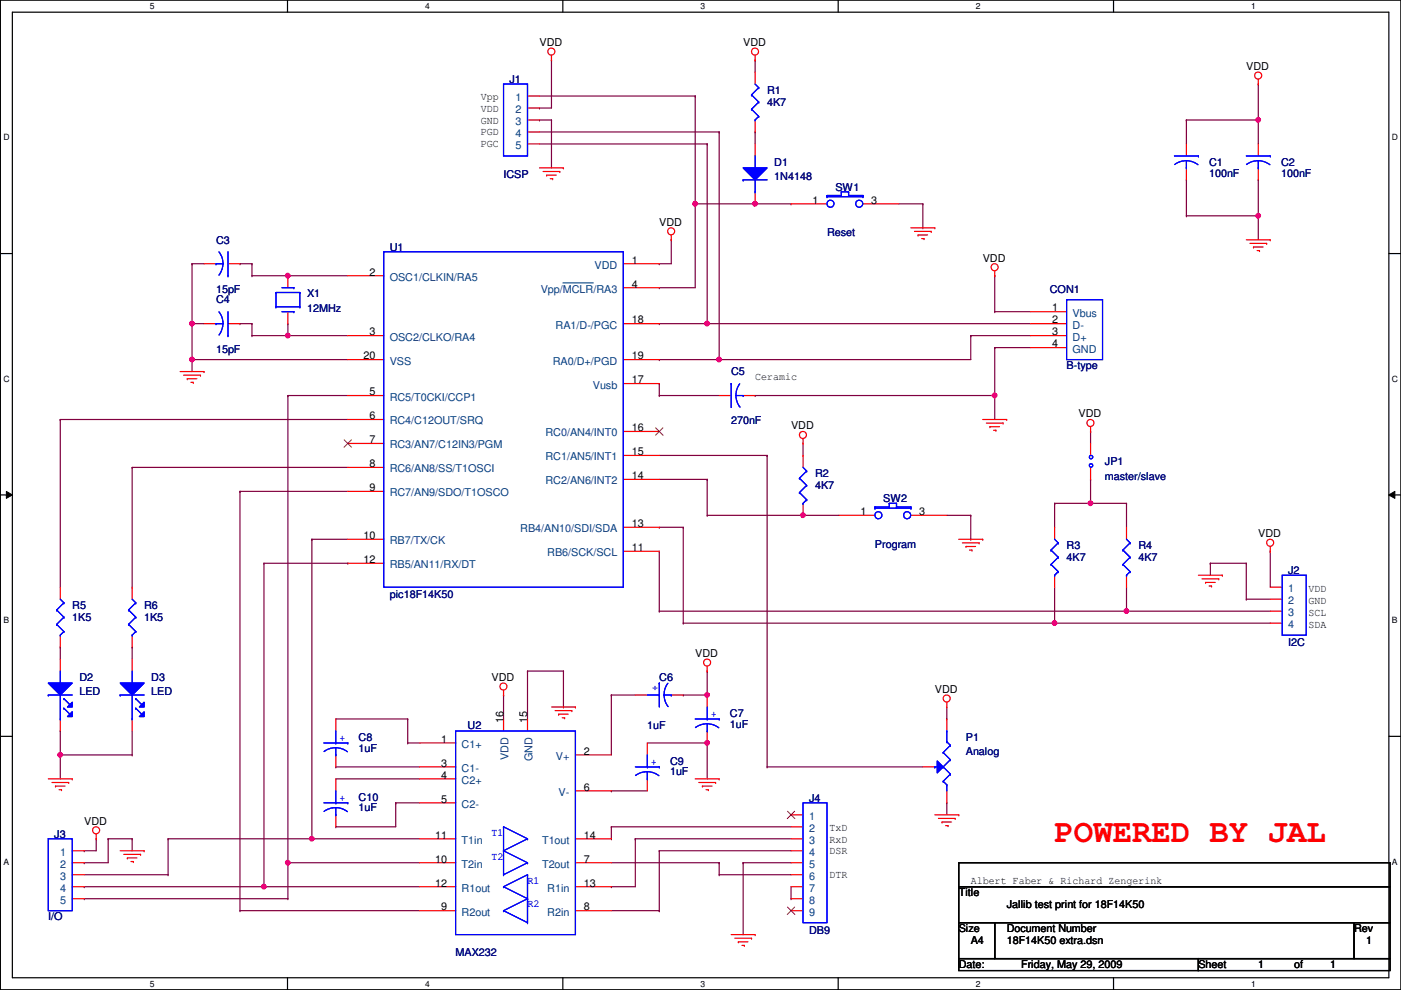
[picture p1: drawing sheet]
<svg xmlns="http://www.w3.org/2000/svg" width="297mm" height="210mm" viewBox="0 0 297 210" stroke-linecap="round" stroke-linejoin="round" font-family="sans-serif">
<path d="M.1 0h296.9v209.8h-296.9zM2.6 2.6h291.9v204.7h-291.9z" fill="none" stroke="#000" stroke-width=".25"/>
<g fill="#fff">
<path d="M31.8 .3h1v2h-1z"/>
<path d="M31.8 207.6h1v1.9h-1z"/>
</g>
<path d="M61 0v2.6M61 207.3v2.5" fill="none" stroke="#000" stroke-width=".25"/>
<g fill="#fff">
<path d="M90.1 .3h1v2h-1z"/>
<path d="M90.1 207.6h1v1.9h-1z"/>
</g>
<path d="M119.3 0v2.6M119.3 207.3v2.5" fill="none" stroke="#000" stroke-width=".25"/>
<g fill="#fff">
<path d="M148.5 .3h1v2h-1z"/>
<path d="M148.5 207.6h1v1.9h-1z"/>
</g>
<path d="M177.7 0v2.6M177.7 207.3v2.5" fill="none" stroke="#000" stroke-width=".25"/>
<g fill="#fff">
<path d="M206.9 .3h1v2h-1z"/>
<path d="M206.9 207.6h1v1.9h-1z"/>
</g>
<path d="M236.1 0v2.6M236.1 207.3v2.5" fill="none" stroke="#000" stroke-width=".25"/>
<g fill="#fff">
<path d="M265.3 .3h.9v2h-.9z"/>
<path d="M265.3 207.6h.9v1.9h-.9z"/>
<path d="M.7 28.2h1.3v1.9h-1.3z"/>
<path d="M295.1 28.2h1.3v1.9h-1.3z"/>
<path d="M.7 79.3h1.3v2h-1.3z"/>
<path d="M295.1 79.3h1.3v2h-1.3z"/>
</g>
<path d="M.1 53.8h2.5M294.5 53.8h2.5" fill="none" stroke="#000" stroke-width=".25"/>
<g fill="#fff">
<path d="M.7 130.5h1.2v2h-1.2z"/>
<path d="M295.1 130.5h1.2v2h-1.2z"/>
</g>
<path d="M.1 104.9h2.5M294.5 104.9h2.5" fill="none" stroke="#000" stroke-width=".25"/>
<path d="M1.4 104.2l1.2 .7-1.2 .8zM294.5 104.9l1.2-.7v1.5z" fill="#000"/>
<path d="M1.4 104.2l1.2 .7-1.2 .8zM294.5 104.9l1.2-.7v1.5z" fill="none" stroke="#000" stroke-width=".21"/>
<g fill="#fff">
<path d="M.7 181.7h1.2v2h-1.2z"/>
<path d="M295.1 181.7h1.2v2h-1.2z"/>
</g>
<path d="M.1 156.1h2.5M294.5 156.1h2.5" fill="none" stroke="#000" stroke-width=".25"/>
<path d="M40.7 55.9h.1M40.7 55.9v22.9M40.7 55.9h2.6M40.7 76.2h.1M40.7 68.6h.1M40.7 76.2h33M40.7 68.6h2.6" fill="none" stroke="#800040" stroke-width=".25"/>
<circle cx="40.7" cy="76.2" r=".49" fill="#f0f"/>
<circle cx="40.7" cy="76.2" r=".49" fill="none" stroke="#f0f" stroke-width=".25"/>
<circle cx="40.7" cy="68.6" r=".49" fill="#f0f"/>
<circle cx="40.7" cy="68.6" r=".49" fill="none" stroke="#f0f" stroke-width=".25"/>
<path d="M53.4 71.2h.1M53.4 71.2h20.3M61 71.2h.1" fill="none" stroke="#800040" stroke-width=".25"/>
<circle cx="61" cy="71.1" r=".49" fill="#f0f"/>
<circle cx="61" cy="71.1" r=".49" fill="none" stroke="#f0f" stroke-width=".25"/>
<path d="M61 58.5h.1M61 58.5h12.7" fill="none" stroke="#800040" stroke-width=".25"/>
<circle cx="61" cy="58.4" r=".49" fill="#f0f"/>
<circle cx="61" cy="58.4" r=".49" fill="none" stroke="#f0f" stroke-width=".25"/>
<g fill="none" stroke="#800040" stroke-width=".25">
<path d="M116.9 12.7h.1M116.9 12.7v10.2h-2.5M114.4 22.9h.1M114.4 25.4h.1M114.4 25.4h2.5M116.9 25.4h.1M116.9 25.4v10.2M266.8 25.4h.1M266.8 38.1h.1M266.8 25.4v5.1M266.8 38.1v7.7M50.9 55.9h.1"/>
<path d="M50.9 55.9h2.5M53.4 58.5h.1M53.4 55.9h.1M53.4 58.5h7.6M53.4 55.9v2.6M139.8 55.9h.1M142.3 50.8h.1M142.3 50.8v5.1h-2.5M210.9 58.5h.1M210.9 58.5v7.6M50.9 68.6h.1M50.9 68.6h2.5"/>
<path d="M53.4 68.6h.1M53.4 68.6v2.6M61 68.6h.1M61 68.6v2.6M152.5 76.2h.1M152.5 76.2h53.3M210.9 73.7h.1M210.9 66.1h.1M210.9 73.7h7.6M210.9 66.1h7.6M210.9 83.9h.1M210.9 83.9v5"/>
<path d="M12.8 137.2h.1M12.8 137.2v2.5"/>
</g>
<circle cx="152.5" cy="76.2" r=".49" fill="#f0f"/>
<circle cx="152.5" cy="76.2" r=".49" fill="none" stroke="#f0f" stroke-width=".25"/>
<path d="M266.8 45.8h.1M266.8 45.8v5M139.8 68.6h.1M139.8 68.6h10.1M205.8 71.2h.1M205.8 71.2h12.7M205.8 71.2v5" fill="none" stroke="#800040" stroke-width=".25"/>
<circle cx="266.8" cy="45.7" r=".49" fill="#f0f"/>
<circle cx="266.8" cy="45.7" r=".49" fill="none" stroke="#f0f" stroke-width=".25"/>
<path d="M251.5 25.4h.1M251.5 25.4h15.3" fill="none" stroke="#800040" stroke-width=".25"/>
<circle cx="266.8" cy="25.4" r=".49" fill="#f0f"/>
<circle cx="266.8" cy="25.4" r=".49" fill="none" stroke="#f0f" stroke-width=".25"/>
<path d="M149.9 30.5h.1M149.9 30.5v38.1M152.5 28h.1M152.5 28v48.2M251.5 25.4h.1M251.5 38.1h.1M251.5 25.4v5.1M251.5 38.1v7.7M251.5 45.8h.1M251.5 45.8h15.3" fill="none" stroke="#800040" stroke-width=".25"/>
<circle cx="149.9" cy="68.6" r=".49" fill="#f0f"/>
<circle cx="149.9" cy="68.6" r=".49" fill="none" stroke="#f0f" stroke-width=".25"/>
<path d="M147.4 43.2h.1M147.4 43.2v17.8h-7.6M139.8 61h.1M149.9 68.6h.1M149.9 68.6h68.6M160.1 83.9h.1M160.1 83.9h50.8" fill="none" stroke="#800040" stroke-width=".25"/>
<circle cx="210.9" cy="83.8" r=".49" fill="#f0f"/>
<circle cx="210.9" cy="83.8" r=".49" fill="none" stroke="#f0f" stroke-width=".25"/>
<path d="M139.8 76.2h.1M139.8 76.2h12.7M210.9 73.7h.1M210.9 73.7v10.2M139.8 83.9h.1M139.8 81.3h.1M139.8 83.9h12.7M139.8 81.3v2.6M12.8 160.1h.1M12.8 160.1v5" fill="none" stroke="#800040" stroke-width=".25"/>
<circle cx="12.8" cy="160" r=".49" fill="#f0f"/>
<circle cx="12.8" cy="160" r=".49" fill="none" stroke="#f0f" stroke-width=".25"/>
<path d="M114.4 30.5h35.5M114.4 28h38.1M149.9 30.5h.1M152.5 28h.1M12.8 88.9h.1M12.8 88.9v35.6M12.8 88.9h60.9M231.2 91.5h.1M231.2 91.5v2.5M231.2 101.6h.1M231.2 101.6v5.1" fill="none" stroke="#800040" stroke-width=".25"/>
<circle cx="231.2" cy="106.7" r=".49" fill="#f0f"/>
<circle cx="231.2" cy="106.7" r=".49" fill="none" stroke="#f0f" stroke-width=".25"/>
<g fill="none" stroke="#800040" stroke-width=".25">
<path d="M266.8 17.8h.1M266.8 17.8v7.6M139.8 116.9h.1M139.8 111.8h.1M139.8 116.9v12.7M139.8 111.8h5.1M144.9 111.8h.1M144.9 111.8v20.3M223.6 106.7h.1M223.6 106.7v5.1M223.6 106.7h7.6M238.8 106.7h.1"/>
<path d="M238.8 106.7v5.1M256.6 119.4h.1M256.6 119.4h7.6M256.6 119.4v2.6M269.3 116.9h.1M269.3 116.9v7.6M71.2 152.4h.1M71.2 152.4h15.2M86.4 157.5h.1M86.4 152.4h.1M86.4 157.5h2.6M86.4 152.4v5.1"/>
<path d="M149.9 157.5h.1M149.9 157.5v7.6M71.2 162.6h.1M71.2 165.1h.1M71.2 175.3h.1M71.2 162.6h17.8M71.2 165.1h17.8M83.9 170.2h.1M83.9 170.2h5.1M83.9 170.2v5.1h-12.7M129.6 167.7h.1M129.6 167.7h7.6"/>
</g>
<circle cx="149.9" cy="157.5" r=".49" fill="#f0f"/>
<circle cx="149.9" cy="157.5" r=".49" fill="none" stroke="#f0f" stroke-width=".25"/>
<path d="M149.9 142.3h.1M149.9 142.3v5.1" fill="none" stroke="#800040" stroke-width=".25"/>
<circle cx="149.9" cy="147.3" r=".49" fill="#f0f"/>
<circle cx="149.9" cy="147.3" r=".49" fill="none" stroke="#f0f" stroke-width=".25"/>
<path d="M66.1 114.3h.1M66.1 114.3h7.6M66.1 114.3v63.5M129.6 147.4h.1M129.6 147.4h5.1M129.6 147.4v12.7M144.9 147.4h.1M144.9 147.4h5" fill="none" stroke="#800040" stroke-width=".25"/>
<circle cx="66.1" cy="177.8" r=".49" fill="#f0f"/>
<circle cx="66.1" cy="177.8" r=".49" fill="none" stroke="#f0f" stroke-width=".25"/>
<path d="M66.1 177.8h.1M66.1 177.8h22.9M56 188h.1M56 188h33" fill="none" stroke="#800040" stroke-width=".25"/>
<circle cx="55.9" cy="188" r=".49" fill="#f0f"/>
<circle cx="55.9" cy="188" r=".49" fill="none" stroke="#f0f" stroke-width=".25"/>
<g fill="none" stroke="#800040" stroke-width=".25">
<path d="M114.4 20.4h33M147.4 20.4h.1M61 83.9h.1M61 83.9v99M56 119.4h.1M56 119.4v68.6M56 119.4h17.7M73.7 119.4h.1M231.2 106.7h.1M231.2 106.7h7.6M106.8 147.4h.1M106.8 147.4v5"/>
<path d="M111.8 142.3h.1M111.8 142.3v10.1M111.8 142.3h7.7M119.5 142.3h.1M119.5 149.9h.1M119.5 142.3v7.6M61 182.9h.1M61 182.9h28M129.6 193.1h10.2M139.8 193.1h.1"/>
</g>
<circle cx="61" cy="182.9" r=".49" fill="#f0f"/>
<circle cx="61" cy="182.9" r=".49" fill="none" stroke="#f0f" stroke-width=".25"/>
<path d="M238.8 129.6h.1M238.8 129.6h30.5M137.2 157.5h12.7M149.9 157.5h.1M50.9 193.1h.1M50.9 193.1h38.1" fill="none" stroke="#800040" stroke-width=".25"/>
<circle cx="238.8" cy="129.6" r=".49" fill="#f0f"/>
<circle cx="238.8" cy="129.6" r=".49" fill="none" stroke="#f0f" stroke-width=".25"/>
<path d="M223.6 132.1h.1M223.6 132.1h45.7" fill="none" stroke="#800040" stroke-width=".25"/>
<circle cx="223.6" cy="132.1" r=".49" fill="#f0f"/>
<circle cx="223.6" cy="132.1" r=".49" fill="none" stroke="#f0f" stroke-width=".25"/>
<g fill="none" stroke="#800040" stroke-width=".25">
<path d="M147.4 20.4h.1M147.4 20.4v22.8M147.4 43.2h.1M147.4 43.2h12.7M190.6 43.2h5.1M195.7 43.2h.1M195.7 48.3h.1M195.7 43.2v5.1M264.2 119.4h.1M264.2 119.4v7.6M139.8 129.6h.1M139.8 129.6h99"/>
<path d="M144.9 132.1h.1M144.9 132.1h78.7M223.6 132.1h.1M223.6 124.5v7.6M238.8 129.6h.1M238.8 124.5v5.1M264.2 127h.1M264.2 127h5.1"/>
</g>
<circle cx="147.4" cy="43.2" r=".49" fill="#f0f"/>
<circle cx="147.4" cy="43.2" r=".49" fill="none" stroke="#f0f" stroke-width=".25"/>
<path d="M160.1 12.7h.1M160.1 12.7v2.6M170.3 109.3h.1M170.3 109.3h7.6M200.7 109.3h5.1M205.8 109.3h.1M205.8 114.3h.1M205.8 109.3v5" fill="none" stroke="#800040" stroke-width=".25"/>
<circle cx="170.2" cy="109.2" r=".49" fill="#f0f"/>
<circle cx="170.2" cy="109.2" r=".49" fill="none" stroke="#f0f" stroke-width=".25"/>
<path d="M160.1 43.2h7.6M167.7 43.2h.1M170.3 96.6h.1M170.3 94v2.6M139.8 101.6h10.1M149.9 109.3h.1M149.9 101.6h.1M149.9 109.3h20.4M149.9 101.6v7.7" fill="none" stroke="#800040" stroke-width=".25"/>
<circle cx="160.1" cy="43.2" r=".49" fill="#f0f"/>
<circle cx="160.1" cy="43.2" r=".49" fill="none" stroke="#f0f" stroke-width=".25"/>
<g fill="none" stroke="#800040" stroke-width=".25">
<path d="M160.1 28h.1M160.1 28v2.5M28 99.1h.1M28 99.1v25.4M28 99.1h45.7M61 83.9h.1M61 83.9h12.7M139.8 96.6h22.8M162.6 96.6h.1M162.6 96.6v66M50.9 104.2h.1M50.9 104.2v88.9"/>
<path d="M50.9 104.2h22.8M28 137.2h.1M28 124.5h.1M28 137.2v2.5M12.8 155h.1M12.8 155v5.1M28 155v5.1M200.7 152.4h.1M200.7 149.9v2.5M12.8 160.1h.1M12.8 160.1h15.2M20.4 177.8h.1"/>
<path d="M20.4 177.8v2.6h-2.5M22.9 177.8h.1M22.9 177.8v5.1h-5M22.9 177.8h5.1M28 177.8h.1M28 160.1h.1M28 177.8v2.6M35.6 177.8h.1M35.6 177.8h30.5M35.6 177.8v7.7M66.1 177.8h.1M129.6 175.3h.1"/>
<path d="M129.6 177.8h.1M129.6 175.3h38.1M129.6 175.3v2.5M134.7 177.8h.1M134.7 177.8h33M134.7 177.8v10.2h-5.1M162.6 162.6h.1M162.6 162.6h33.1M200.7 170.2h.1M200.7 170.2v2.6M17.9 180.4h.1M17.9 182.9h.1"/>
<path d="M17.9 188h.1M17.9 190.5h.1M17.9 188h38.1M17.9 185.5h17.7M17.9 190.5h43.1M35.6 185.5h.1M61 190.5h.1M61 182.9v7.6M129.6 188h.1M129.6 182.9h22.9M139.8 193.1h.1M139.8 180.4h.1"/>
<path d="M139.8 180.4v12.7M139.8 180.4h27.9M152.5 182.9h.1M152.5 185.5h.1M152.5 185.5h15.2M152.5 182.9v2.6M157.6 182.9h.1M157.6 182.9h10.1M157.6 182.9v15.3M167.7 190.5h.1M167.7 188v2.5"/>
</g>
<g fill="none" stroke="#f00" stroke-width=".25">
<path d="M116.9 12.7h.1M116.9 11.7v1M160.1 12.7h.1M160.1 11.7v1M266.8 17.8h.1M266.8 16.8v1M114.4 35.6h5.1M115.1 36.4h3.6M115.9 37.1h.1M115.9 37.1h2M116.7 37.9h.5M117.2 37.9h.1"/>
<path d="M118.7 36.4h.1M119.5 35.6h.1M142.3 50.8h.1M142.3 49.8v1M193.1 48.3h5.1M193.9 49.1h3.5M194.6 49.8h.1M194.6 49.8h2.1M195.4 50.6h.5M195.9 50.6h.1M197.4 49.1h.1M198.2 48.3h.1"/>
<path d="M210.9 58.5h.1M210.9 57.4v1.1M264.2 50.8h5.1M265 51.6h3.6M265.8 52.4h.1M265.8 52.4h2M266.5 53.1h.5M267 53.1h.1M268.6 51.6h.1M269.3 50.8h.1M38.2 78.8h5.1M38.9 79.5h3.6"/>
<path d="M42.5 79.5h.1M43.3 78.8h.1M39.7 80.3h.1M39.7 80.3h2M40.5 81.1h.5M41 81.1h.1M170.3 94h.1M170.3 93v1M208.4 88.9h5M209.1 89.7h3.6M209.9 90.5h.1M209.9 90.5h2"/>
<path d="M210.6 91.2h.6M211.2 91.2h.1M212.7 89.7h.1M213.4 88.9h.1M231.2 91.5h.1M231.2 90.5v1M203.3 114.3h5.1M204 115.1h3.6M204.8 115.9h.1M204.8 115.9h2M205.6 116.6h.5M206.1 116.6h.1"/>
<path d="M207.6 115.1h.1M208.4 114.3h.1M223.6 111.8v2.5M269.3 116.9h.1M269.3 115.9v1M28 139.7v2.6M223.6 122v2.5M254.1 122h5.1M254.8 122.7h3.6M255.6 123.5h.1M255.6 123.5h2M256.4 124.2h.5"/>
<path d="M256.9 124.2h.1M258.4 122.7h.1M259.2 122h.1M28 152.4v2.6M106.8 147.4h.1M106.8 146.3v1.1M116.9 149.9h5.1M117.7 150.7h3.5M118.4 151.4h.1M118.4 151.4h2.1M119.2 152.2h.5M119.7 152.2h.1"/>
<path d="M121.2 150.7h.1M122 149.9h.1M134.7 147.4h2.5M142.3 147.4h2.6M149.9 142.3h.1M149.9 141.3v1M200.7 149.9h.1M200.7 148.9v1M10.2 165.1h5.1M11 165.9h3.6M11.8 166.7h.1M11.8 166.7h2"/>
<path d="M12.5 167.4h.5M13 167.4h.1M14.6 165.9h.1M15.3 165.1h.1M20.4 177.8h.1M20.4 176.8v1M147.4 165.1h5.1M148.2 165.9h3.5M148.9 166.7h.1M148.9 166.7h2.1M149.7 167.4h.5M150.2 167.4h.1"/>
<path d="M151.7 165.9h.1M152.5 165.1h.1M167.7 172.8h2.6M167.7 175.3h2.6M167.7 177.8h2.6M198.2 172.8h5.1M199 173.5h3.5M199.7 174.3h.1M199.7 174.3h2.1M200.5 175h.5M201 175h.1M202.5 173.5h.1"/>
<path d="M203.3 172.8h.1M25.5 180.4h5.1M26.2 181.1h3.6M27 181.9h.1M27 181.9h2M27.8 182.7h.5M28.3 182.7h.1M29.8 181.1h.1M30.6 180.4h.1M155 198.2h5.1M155.8 198.9h3.5M156.5 199.7h.1"/>
<path d="M156.5 199.7h2.1M159.3 198.9h.1M160.1 198.2h.1M167.7 180.4h2.6M167.7 182.9h2.6M167.7 185.5h2.6M167.7 188h2.6M167.7 190.5h2.6M167.7 193.1h2.6M157.3 200.4h.5M157.8 200.4h.1"/>
<circle cx="116.9" cy="10.9" r=".75"/>
<circle cx="160.1" cy="10.9" r=".75"/>
<circle cx="266.8" cy="16" r=".75"/>
<circle cx="142.3" cy="49" r=".75"/>
<circle cx="210.9" cy="56.7" r=".75"/>
<circle cx="170.2" cy="92.2" r=".75"/>
<circle cx="231.2" cy="89.7" r=".75"/>
<circle cx="269.3" cy="115.1" r=".75"/>
<circle cx="106.7" cy="145.6" r=".75"/>
<circle cx="149.9" cy="140.5" r=".75"/>
<circle cx="200.7" cy="148.1" r=".75"/>
<circle cx="20.4" cy="176" r=".75"/>
</g>
<path d="M203.3 182.9h91.4v5.1h-91.4zM203.3 188h91.4v7.6h-91.4zM203.3 195.6h7.6v7.6h-7.6zM210.9 195.6h76.2v7.6h-76.2zM287.1 195.6h7.6v7.6h-7.6zM203.3 203.2h50.8v2.6h-50.8zM254.1 203.2h40.6v2.6h-40.6z" fill="none" stroke="#000" stroke-width=".25"/>
<g fill="none" stroke="#00f" stroke-width=".25">
<path d="M222.8 116.6h.1M222.8 119.7h.1M222.8 116.6l1.6 1.6M222.8 119.7l1.6 1.5M223.6 114.3l.8 .8M224.4 115.1h.1M224.4 118.2h.1M224.4 115.1l-1.6 1.5M224.4 118.2l-1.6 1.5M223.6 122h.1M224.4 121.2h.1M224.4 121.2l-.8 .8"/>
<path d="M137.2 147.4h2.6M139.8 144.8h.1M139.8 147.4h.1M139.8 144.8v5.1M140.8 147.4l.1 1 .7 1.4M140.8 147.4h1.5M141.6 144.9l-.5 .9-.3 1.6M142.3 147.4h.1M170.3 170.2h5v25.4h-5z"/>
</g>
<path d="M167 172l1.5 1.6M168.5 172l-1.6 1.6M167 192.3l1.5 1.6M168.5 192.3l-1.6 1.6" fill="none" stroke="#804000" stroke-width=".21"/>
<path d="M25.5 144.8h5.1l-2.6 2.6z" fill="#00f"/>
<path d="M25.5 144.8h5.1l-2.6 2.6z" fill="none" stroke="#00f" stroke-width=".25"/>
<path d="M29.5 149.9l1.1-1v1z" fill="#00f"/>
<path d="M29.5 149.9l1.1-1v1z" fill="none" stroke="#00f" stroke-width=".25"/>
<path d="M29.5 151.9l1.1-1v1z" fill="#00f"/>
<path d="M25.5 147.4h.1M25.5 147.4h5.1M28 144.8h.1M28 152.4h.1M28 142.3v2.5M28 147.4v5M28.8 148.1h.1M28.8 150.2h.1M28.8 148.1l1.3 1.3M28.8 150.2l1.3 1.2M29.5 151.9l1.1-1v1z" fill="none" stroke="#00f" stroke-width=".25"/>
<path d="M25.5 144.8h5.1l-2.6 2.6z" fill="#00f"/>
<path d="M25.5 144.8h5.1l-2.6 2.6z" fill="none" stroke="#00f" stroke-width=".25"/>
<path d="M29.5 149.9l1.1-1v1z" fill="#00f"/>
<path d="M29.5 149.9l1.1-1v1z" fill="none" stroke="#00f" stroke-width=".25"/>
<path d="M29.5 151.9l1.1-1v1z" fill="#00f"/>
<g fill="none" stroke="#00f" stroke-width=".25">
<path d="M160.1 17.8l.8 .8M160.9 18.6h.1M160.9 18.6l-1.6 1.5M159.3 20.1h.1M159.3 23.2h.1M159.3 20.1l1.6 1.5M159.3 23.2l1.6 1.5M160.1 25.4h.1M160.9 21.6h.1M160.9 24.7h.1M160.9 21.6l-1.6 1.6M160.9 24.7l-.8 .7"/>
<path d="M81.4 53.4h50.8v71.1h-50.8zM27.3 129.3h.1M27.3 132.4h.1M27.3 129.3l1.5 1.6M27.3 132.4l1.5 1.5M28 134.7h.1M28 127l.8 .8M28.8 127.8h.1M28.8 130.9h.1M28.8 133.9h.1M28.8 127.8l-1.5 1.5M28.8 130.9l-1.5 1.5"/>
<path d="M28.8 133.9l-.8 .8M25.5 147.4h.1M25.5 147.4h5.1M28 144.8h.1M28 152.4h.1M28 142.3v2.5M28 147.4v5M28.8 148.1h.1M28.8 150.2h.1M28.8 148.1l1.3 1.3M28.8 150.2l1.3 1.2M29.5 151.9l1.1-1v1z"/>
<path d="M96.6 155h25.4v43.2h-25.4zM147.4 152.4h5.1M149.9 155h.1M149.9 152.4h.1M149.9 153.5l1.1 .1 1.4 .7M149.9 153.5l-1.5 .2-1 .6M149.9 149.9v2.5M149.9 153.5v1.5M152.5 152.4h.1M106.8 175.3h.1M106.8 175.3v10.2M106.8 175.3l5 2.5"/>
<path d="M111.8 177.8h.1M111.8 177.8l-5 2.6M106.8 180.4h.1M106.8 188h.1M106.8 193.1h.1M106.8 185.5h.1M106.8 188l5 2.5M106.8 193.1l5 2.5M106.8 180.4l5 2.5M111.8 185.5h.1M111.8 190.5h.1M111.8 195.6h.1"/>
<path d="M111.8 182.9h.1M111.8 185.5l-5 2.5M111.8 190.5l-5 2.6M111.8 185.5v10.1M111.8 182.9l-5 2.6"/>
</g>
<g fill="none" stroke="#f00" stroke-width=".25">
<path d="M160.1 15.3v2.5M160.1 25.4v2.6M73.7 58.5h7.7M132.2 55.9h7.6M73.7 71.2h7.7M73.7 76.2h7.7M132.2 76.2h7.6M132.2 68.6h7.6M132.2 61h7.6M73.7 94h7.7M73.7 88.9h7.7M73.7 99.1h7.7"/>
<path d="M73.7 83.9h7.7M132.2 91.5h7.6M132.2 96.6h7.6M132.2 81.3h7.6M73.7 119.4h7.7M73.7 114.3h7.7M73.7 104.2h7.7M132.2 101.6h7.6M132.2 111.8h7.6M132.2 116.9h7.6M12.8 139.7v2.6M28 124.5v2.5"/>
<path d="M28 134.7v2.5M12.8 152.4v2.6M89 157.5h7.6M106.8 152.4v2.6M111.8 152.4v2.6M149.9 147.4v2.5M149.9 155v2.5M89 162.6h7.6M89 165.1h7.6M89 170.2h7.6M89 177.8h7.6M122 160.1h7.6"/>
<path d="M122 167.7h7.6M122 177.8h7.6M89 182.9h7.6M89 188h7.6M89 193.1h7.6M122 182.9h7.6M122 188h7.6M122 193.1h7.6"/>
</g>
<path d="M73 93.3l1.5 1.5M74.5 93.3l-1.6 1.5M139 90.7l1.6 1.6M140.5 90.7l-1.5 1.6" fill="none" stroke="#804000" stroke-width=".21"/>
<path d="M119.3 60h6.5" fill="none" stroke="#004080" stroke-width=".21"/>
<path d="M10.2 144.8h5.1l-2.5 2.6z" fill="#00f"/>
<path d="M10.2 144.8h5.1l-2.5 2.6z" fill="none" stroke="#00f" stroke-width=".25"/>
<path d="M14.3 149.9l1-1v1z" fill="#00f"/>
<path d="M14.3 149.9l1-1v1z" fill="none" stroke="#00f" stroke-width=".25"/>
<path d="M14.3 151.9l1-1v1z" fill="#00f"/>
<path d="M10.2 147.4h.1M10.2 147.4h5.1M12.8 144.8h.1M12.8 152.4h.1M12.8 142.3v2.5M12.8 147.4v5M13.5 148.1h.1M13.5 150.2h.1M13.5 148.1l1.3 1.3M13.5 150.2l1.3 1.2M14.3 151.9l1-1v1z" fill="none" stroke="#00f" stroke-width=".25"/>
<path d="M10.2 144.8h5.1l-2.5 2.6z" fill="#00f"/>
<path d="M10.2 144.8h5.1l-2.5 2.6z" fill="none" stroke="#00f" stroke-width=".25"/>
<path d="M14.3 149.9l1-1v1z" fill="#00f"/>
<path d="M14.3 149.9l1-1v1z" fill="none" stroke="#00f" stroke-width=".25"/>
<path d="M14.3 151.9l1-1v1z" fill="#00f"/>
<g fill="none" stroke="#00f" stroke-width=".25">
<path d="M106.8 17.8h5v15.3h-5zM249 33.1h5.1M251.5 35.6h.1M251.5 34.1l1.1 .1 1.4 .7M251.5 34.1l-1.5 .3-1 .5M251.5 34.1v1.5M254.1 33.1h.1M264.2 33.1h5.1M266.8 35.6h.1M266.8 34.1l1 .1 1.4 .7M266.8 34.1l-1.6 .3-.9 .5M266.8 34.1v1.5"/>
<path d="M269.3 33.1h.1M175.3 41.4h.1M175.3 41.7h.1M175.3 41.7h7.7M175.3 41.4h3.1M175.3 41.4v.3M178.4 40.7h.1M178.4 41.4h.1M178.4 40.7h1.5M178.4 40.7v.7M179.9 41.4h.1M179.9 40.7h.1"/>
<path d="M179.9 41.4h3.1M179.9 40.7v.7M183 41.7h.1M183 41.4h.1M183 41.4v.3M155 81.3h.1M155 81.3v5.1M156 83.9l.2 1 .7 1.4M156 83.9h1.6M156.8 81.4l-.5 .9-.3 1.6M157.6 83.9h.1M185.5 107.5h.1"/>
<path d="M185.5 107.7h.1M185.5 107.7h7.6M185.5 107.5h3M185.5 107.5v.2M188.5 106.7h.1M188.5 107.5h.1M188.5 106.7h1.6M188.5 106.7v.8M190.1 107.5h.1M190.1 106.7h.1M190.1 107.5h3M190.1 106.7v.8"/>
<path d="M193.1 107.7h.1M193.1 107.5h.1M193.1 107.5v.2M238.1 116.6h.1M238.1 119.7h.1M238.1 116.6l1.5 1.6M238.1 119.7l1.5 1.5M238.8 114.3l.8 .8M239.6 115.1h.1M239.6 118.2h.1M239.6 115.1l-1.5 1.5M239.6 118.2l-1.5 1.5"/>
<path d="M12 129.3h.1M12 132.4h.1M12 129.3l1.5 1.6M12 132.4l1.5 1.5M12.8 134.7h.1M12.8 127l.7 .8M13.5 127.8h.1M13.5 130.9h.1M13.5 133.9h.1M13.5 127.8l-1.5 1.5M13.5 130.9l-1.5 1.5M13.5 133.9l-.7 .8"/>
<path d="M238.8 122h.1M239.6 121.2h.1M239.6 121.2l-.8 .8M10.2 147.4h.1M10.2 147.4h5.1M12.8 144.8h.1M12.8 152.4h.1M12.8 142.3v2.5M12.8 147.4v5M13.5 148.1h.1M13.5 150.2h.1M13.5 148.1l1.3 1.3"/>
<path d="M13.5 150.2l1.3 1.2M14.3 151.9l1-1v1zM10.2 177.8h5.1v15.3h-5.1z"/>
<circle cx="176.1" cy="43.2" r=".75"/>
<circle cx="182.2" cy="43.2" r=".75"/>
<circle cx="186.2" cy="109.2" r=".75"/>
<circle cx="192.3" cy="109.2" r=".75"/>
</g>
<g fill="none" stroke="#f00" stroke-width=".25">
<path d="M111.8 20.4h2.6M111.8 22.9h2.6M111.8 25.4h2.6M111.8 28h2.6M111.8 30.5h2.6M251.5 30.5v2.6M251.5 35.6v2.5M266.8 30.5v2.6M266.8 35.6v2.5M167.7 43.2h7.6M183 43.2h7.6M152.5 83.9h2.5"/>
<path d="M157.6 83.9h2.5M177.9 109.3h7.6M193.1 109.3h7.6M238.8 111.8v2.5M12.8 124.5v2.5M12.8 134.7v2.5M238.8 122v2.5M200.7 152.4v2.6M195.7 162.6h2.5M200.7 167.7v2.5M15.3 180.4h2.6M15.3 182.9h2.6"/>
<path d="M15.3 185.5h2.6M15.3 188h2.6M15.3 190.5h2.6"/>
</g>
<path d="M198.7 161.3l1.3 1.3-1.3 1.3z" fill="#00f"/>
<g fill="none" stroke="#00f" stroke-width=".25">
<path d="M200 159.6h.1M200 159.6l1.5 1.5M200.7 157.3h.1M200.7 155h.1M200.7 155v2.3M200.7 157.3l.8 .7M201.5 158h.1M201.5 158l-1.5 1.6M198.2 162.6h.1M198.2 162.6h.5M198.7 161.3l1.3 1.3-1.3 1.3zM200 165.7h.1"/>
<path d="M200 162.6h.1M200 165.7l.7 .7M200 162.6l1.5 1.5M200.7 166.4h.1M200.7 166.4v1.3M201.5 164.1h.1M201.5 161.1h.1M201.5 164.1l-1.5 1.6M201.5 161.1l-1.5 1.5"/>
</g>
<path d="M198.7 161.3l1.3 1.3-1.3 1.3z" fill="#00f"/>
<g fill="none" stroke="#00f" stroke-width=".25">
<path d="M45.8 55.9h.1M45.8 55.9h1.5M46.4 53.4l.7 1.4 .2 1.1-.2 1-.7 1.4M48.3 58.5h.1M48.3 53.4v5.1M45.8 68.6h.1M45.8 68.6h1.5M46.4 66.1l.7 1.4 .2 1.1-.2 1-.7 1.4M48.3 71.2h.1M48.3 66.1v5.1M58.5 62h.1M58.5 65.1h.1"/>
<path d="M58.5 65.1h5.1M58.5 62h5.1M58.5 62v3.1M59.8 66.1h2.5M59.8 61h2.5M62.3 66.1h.1M62.3 61h.1M63.6 65.1h.1M63.6 62h.1M63.6 62v3.1M226.1 63.5h7.7v12.7h-7.7zM170.3 99.1l.7 .8"/>
<path d="M171 99.9h.1M171 99.9l-1.5 1.5M169.5 101.4h.1M169.5 104.4h.1M169.5 101.4l1.5 1.5M169.5 104.4l1.5 1.6M170.3 106.7h.1M171 102.9h.1M171 106h.1M171 102.9l-1.5 1.5M171 106l-.7 .7M68.7 157.5h5"/>
<path d="M71.2 157.5h.1M71.2 158.5l1 .2 1.5 .7M71.2 158.5l-1.6 .3-.9 .5M71.2 155v2.5M71.2 158.5v1.6M73.7 157.5h.1M200 159.6h.1M200 159.6l1.5 1.5M200.7 157.3h.1M200.7 155h.1M200.7 155v2.3M200.7 157.3l.8 .7"/>
<path d="M201.5 158h.1M201.5 158l-1.5 1.6M68.7 170.2h5M71.2 172.8h.1M71.2 170.2h.1M71.2 171.2l1 .2 1.5 .7M71.2 171.2l-1.6 .3-.9 .5M71.2 160.1h.1M71.2 167.7v2.5M71.2 171.2v1.6M73.7 170.2h.1M198.2 162.6h.1"/>
<path d="M198.2 162.6h.5M198.7 161.3l1.3 1.3-1.3 1.3zM200 165.7h.1M200 162.6h.1M200 165.7l.7 .7M200 162.6l1.5 1.5M200.7 166.4h.1M200.7 166.4v1.3M201.5 164.1h.1M201.5 161.1h.1M201.5 164.1l-1.5 1.6M201.5 161.1l-1.5 1.5"/>
<circle cx="231.3" cy="98.7" r=".37"/>
<circle cx="231.3" cy="96.9" r=".37"/>
</g>
<g fill="none" stroke="#f00" stroke-width=".25">
<path d="M160.1 30.5v2.6M43.3 55.9h2.5M48.3 55.9h2.6M61 58.5v2.5M160.1 40.7v2.5M43.3 68.6h2.5M48.3 68.6h2.6M61 66.1v2.5M218.5 68.6h7.6M218.5 66.1h7.6M218.5 71.2h7.6M218.5 73.7h7.6"/>
<path d="M170.3 96.6v2.5M231.2 94v2.6M231.2 99.1v2.5M170.3 106.7v2.6M71.2 152.4v2.6M71.2 160.1v2.5M71.2 165.1v2.6M71.2 172.8v2.5"/>
</g>
<path d="M157.6 35.6h5l-2.5 2.5z" fill="#00f"/>
<path d="M157.6 35.6h5l-2.5 2.5zM157.6 38.1h.1M157.6 38.1h5M160.1 35.6h.1M160.1 33.1v2.5M160.1 38.1v2.6M160.1 40.7h.1" fill="none" stroke="#00f" stroke-width=".25"/>
<path d="M157.6 35.6h5l-2.5 2.5z" fill="#00f"/>
<g fill="none" stroke="#00f" stroke-width=".25">
<path d="M157.6 35.6h5l-2.5 2.5zM157.6 38.1h.1M157.6 38.1h5M160.1 35.6h.1M160.1 33.1v2.5M160.1 38.1v2.6M160.1 40.7h.1M271.9 122h5v12.7h-5zM134.7 162.6h5.1M137.2 165.1h.1M137.2 162.6h.1M137.2 163.6l1.1 .2 1.4 .7"/>
<path d="M137.2 163.6l-1.5 .3-1 .5M137.2 160.1v2.5M137.2 163.6v1.5M139.8 162.6h.1"/>
</g>
<path d="M269.3 124.5h2.6M269.3 127h2.6M269.3 129.6h2.6M269.3 132.1h2.6M137.2 157.5v2.6M137.2 165.1v2.6" fill="none" stroke="#f00" stroke-width=".25"/>
<circle cx="40.7" cy="76.2" r=".49" fill="#f0f"/>
<circle cx="40.7" cy="76.2" r=".49" fill="none" stroke="#f0f" stroke-width=".25"/>
<circle cx="40.7" cy="68.6" r=".49" fill="#f0f"/>
<circle cx="40.7" cy="68.6" r=".49" fill="none" stroke="#f0f" stroke-width=".25"/>
<circle cx="61" cy="71.1" r=".49" fill="#f0f"/>
<circle cx="61" cy="71.1" r=".49" fill="none" stroke="#f0f" stroke-width=".25"/>
<circle cx="61" cy="58.4" r=".49" fill="#f0f"/>
<circle cx="61" cy="58.4" r=".49" fill="none" stroke="#f0f" stroke-width=".25"/>
<circle cx="152.5" cy="76.2" r=".49" fill="#f0f"/>
<circle cx="152.5" cy="76.2" r=".49" fill="none" stroke="#f0f" stroke-width=".25"/>
<circle cx="266.8" cy="45.7" r=".49" fill="#f0f"/>
<circle cx="266.8" cy="45.7" r=".49" fill="none" stroke="#f0f" stroke-width=".25"/>
<circle cx="266.8" cy="25.4" r=".49" fill="#f0f"/>
<circle cx="266.8" cy="25.4" r=".49" fill="none" stroke="#f0f" stroke-width=".25"/>
<circle cx="149.9" cy="68.6" r=".49" fill="#f0f"/>
<circle cx="149.9" cy="68.6" r=".49" fill="none" stroke="#f0f" stroke-width=".25"/>
<circle cx="210.9" cy="83.8" r=".49" fill="#f0f"/>
<circle cx="210.9" cy="83.8" r=".49" fill="none" stroke="#f0f" stroke-width=".25"/>
<circle cx="12.8" cy="160" r=".49" fill="#f0f"/>
<circle cx="12.8" cy="160" r=".49" fill="none" stroke="#f0f" stroke-width=".25"/>
<circle cx="231.2" cy="106.7" r=".49" fill="#f0f"/>
<circle cx="231.2" cy="106.7" r=".49" fill="none" stroke="#f0f" stroke-width=".25"/>
<circle cx="149.9" cy="157.5" r=".49" fill="#f0f"/>
<circle cx="149.9" cy="157.5" r=".49" fill="none" stroke="#f0f" stroke-width=".25"/>
<circle cx="149.9" cy="147.3" r=".49" fill="#f0f"/>
<circle cx="149.9" cy="147.3" r=".49" fill="none" stroke="#f0f" stroke-width=".25"/>
<circle cx="66.1" cy="177.8" r=".49" fill="#f0f"/>
<circle cx="66.1" cy="177.8" r=".49" fill="none" stroke="#f0f" stroke-width=".25"/>
<circle cx="55.9" cy="188" r=".49" fill="#f0f"/>
<circle cx="55.9" cy="188" r=".49" fill="none" stroke="#f0f" stroke-width=".25"/>
<circle cx="61" cy="182.9" r=".49" fill="#f0f"/>
<circle cx="61" cy="182.9" r=".49" fill="none" stroke="#f0f" stroke-width=".25"/>
<circle cx="238.8" cy="129.6" r=".49" fill="#f0f"/>
<circle cx="238.8" cy="129.6" r=".49" fill="none" stroke="#f0f" stroke-width=".25"/>
<circle cx="223.6" cy="132.1" r=".49" fill="#f0f"/>
<circle cx="223.6" cy="132.1" r=".49" fill="none" stroke="#f0f" stroke-width=".25"/>
<circle cx="147.4" cy="43.2" r=".49" fill="#f0f"/>
<circle cx="147.4" cy="43.2" r=".49" fill="none" stroke="#f0f" stroke-width=".25"/>
<circle cx="170.2" cy="109.2" r=".49" fill="#f0f"/>
<circle cx="170.2" cy="109.2" r=".49" fill="none" stroke="#f0f" stroke-width=".25"/>
<circle cx="160.1" cy="43.2" r=".49" fill="#f0f"/>
<circle cx="160.1" cy="43.2" r=".49" fill="none" stroke="#f0f" stroke-width=".25"/>
<text font-size="6.9" fill="#f00" x="223.6" y="178.4">POWERED BY JAL</text>
<g font-size="2.3">
<text x="114.4" y="9.7">VDD</text>
<text x="157.6" y="9.7">VDD</text>
<text x="264.2" y="14.8">VDD</text>
<text x="101.9" y="21.2">Vpp</text>
<text x="101.9" y="23.7">VDD</text>
<text x="101.9" y="26.2">GND</text>
<text x="101.9" y="28.7">PGD</text>
<text x="101.9" y="31.2">PGC</text>
<text x="139.8" y="47.8">VDD</text>
<text x="172.3" y="43.2">1</text>
<text x="184.7" y="43.2">3</text>
<text x="78.3" y="58.4">2</text>
<text x="133.9" y="55.9">1</text>
<text x="208.4" y="55.5">VDD</text>
<text x="133.9" y="61">4</text>
<text x="78.3" y="71.1">3</text>
<text x="133.9" y="68.6">18</text>
<text x="223.1" y="66">1</text>
<text x="223.1" y="68.6">2</text>
<text x="223.1" y="71.1">3</text>
<text x="77" y="76.2">20</text>
<text x="133.9" y="76.2">19</text>
<text x="223.1" y="73.7">4</text>
<text x="78.3" y="83.8">5</text>
<text x="133.9" y="81.3">17</text>
<text x="160.1" y="80.6">Ceramic</text>
<text x="78.3" y="88.9">6</text>
<text x="228.7" y="88.5">VDD</text>
<text x="78.3" y="94">7</text>
<text x="133.9" y="91.4">16</text>
<text x="167.7" y="91">VDD</text>
<text x="78.3" y="99.1">8</text>
<text x="133.9" y="96.5">15</text>
<text x="133.9" y="101.6">14</text>
<text x="78.3" y="104.1">9</text>
<text x="133.9" y="111.8">13</text>
<text x="182.5" y="109.2">1</text>
<text x="194.9" y="109.2">3</text>
<text x="266.8" y="113.9">VDD</text>
<text x="77" y="119.4">12</text>
<text x="77" y="114.3">10</text>
<text x="133.9" y="116.8">11</text>
<text x="277.4" y="125.6">VDD</text>
<text x="277.4" y="128.1">GND</text>
<text x="277.4" y="130.6">SCL</text>
<text x="277.4" y="133.1">SDA</text>
<text x="147.4" y="139.3">VDD</text>
<text x="104.2" y="144.4">VDD</text>
<text x="198.2" y="146.9">VDD</text>
<text x="106.7" y="153.2" transform="rotate(-90 106.7 153.2)">16</text>
<text x="111.8" y="153.2" transform="rotate(-90 111.8 153.2)">15</text>
<text x="93.6" y="157.5">1</text>
<text x="123.8" y="160">2</text>
<text x="93.6" y="162.6">3</text>
<text x="93.6" y="165.1">4</text>
<text x="123.8" y="167.6">6</text>
<text x="93.6" y="170.2">5</text>
<text x="17.9" y="174.8">VDD</text>
<text x="92.3" y="177.8">11</text>
<text x="123.8" y="177.8">14</text>
<text x="175.8" y="176.1">TxD</text>
<text x="175.8" y="178.6">RxD</text>
<text x="92.3" y="182.9">10</text>
<text x="123.8" y="182.9">7</text>
<text x="175.8" y="181.1">DSR</text>
<text x="92.3" y="188">12</text>
<text x="123.8" y="188">13</text>
<text x="175.8" y="186.1">DTR</text>
<text x="203.3" y="190.1">Title</text>
<text x="205.8" y="187.3">Albert Faber &amp; Richard Zengerink</text>
<text x="93.6" y="193">9</text>
<text x="123.8" y="193">8</text>
<text x="203.3" y="197.7">Size</text>
<text x="213.4" y="197.7">Document Number</text>
<text x="213.4" y="192.6">Jallib test print for 18F14K50</text>
<text x="287.1" y="197.7">Rev</text>
<text x="205.8" y="200.2">A4</text>
<text x="213.4" y="200.2">18F14K50 extra.dsn</text>
<text x="289.6" y="200.2">1</text>
<text x="203.3" y="205.3">Date:</text>
<text x="216.5" y="205.3">Friday, May 29, 2009</text>
<text x="254.1" y="205.3">Sheet</text>
<text x="266.8" y="205.3">1</text>
<text x="274.4" y="205.3">of</text>
<text x="282" y="205.3">1</text>
</g>
<g font-size="2.3" fill="#000080">
<text x="108" y="17.6">J1</text>
<text x="162.6" y="19.9">R1</text>
<text x="162.6" y="22.4">4K7</text>
<text x="164.2" y="35.1">D1</text>
<text x="256.4" y="35.1">C1</text>
<text x="271.6" y="35.1">C2</text>
<text x="106.8" y="37.7">ICSP</text>
<text x="164.2" y="38.2">1N4148</text>
<text x="177.1" y="40.5">SW1</text>
<text x="256.4" y="37.4">100nF</text>
<text x="271.6" y="37.4">100nF</text>
<text x="45.8" y="51.6">C3</text>
<text x="82.6" y="53.2">U1</text>
<text x="175.3" y="50.1">Reset</text>
<text x="45.8" y="64.3">C4</text>
<text x="45.8" y="62.1">15pF</text>
<text x="65.1" y="63.1">X1</text>
<text x="222.6" y="62.1">CON1</text>
<text x="65.1" y="66.1">12MHz</text>
<text x="45.8" y="74.8">15pF</text>
<text x="155" y="79.6">C5</text>
<text x="226.1" y="78.3">B-type</text>
<text x="155" y="90">270nF</text>
<text x="172.8" y="101.2">R2</text>
<text x="234.3" y="98.6">JP1</text>
<text x="234.3" y="101.7">master/slave</text>
<text x="172.8" y="103.7">4K7</text>
<text x="187.3" y="106.5">SW2</text>
<text x="185.5" y="116.2">Program</text>
<text x="226.1" y="116.4">R3</text>
<text x="226.1" y="119">4K7</text>
<text x="241.4" y="116.4">R4</text>
<text x="241.4" y="119">4K7</text>
<text x="273.1" y="121.8">J2</text>
<text x="15.3" y="129.1">R5</text>
<text x="15.3" y="131.7">1K5</text>
<text x="30.6" y="129.1">R6</text>
<text x="30.6" y="131.7">1K5</text>
<text x="82.6" y="126.8">pic18F14K50</text>
<text x="273.1" y="137">I2C</text>
<text x="16.8" y="144.4">D2</text>
<text x="16.8" y="147.4">LED</text>
<text x="32.1" y="144.4">D3</text>
<text x="32.1" y="147.4">LED</text>
<text x="139.8" y="144.4">C6</text>
<text x="99.1" y="154.5">U2</text>
<text x="137.2" y="154.5">1uF</text>
<text x="154.8" y="152">C7</text>
<text x="154.8" y="154.3">1uF</text>
<text x="76" y="157.1">C8</text>
<text x="76" y="159.3">1uF</text>
<text x="204.8" y="157.1">P1</text>
<text x="204.8" y="160.1">Analog</text>
<text x="142.1" y="162.1">C9</text>
<text x="142.1" y="164.4">1uF</text>
<text x="76" y="169.8">C10</text>
<text x="76" y="172">1uF</text>
<text x="171.5" y="170">J4</text>
<text x="11.5" y="177.6">J3</text>
<text x="10.2" y="195.2">I/O</text>
<text x="171.5" y="198">DB9</text>
<text x="96.6" y="202.8">MAX232</text>
</g>
<g font-size="2.3" fill="#004080">
<text x="109.3" y="21.4">1</text>
<text x="109.3" y="24">2</text>
<text x="109.3" y="26.5">3</text>
<text x="109.3" y="29">4</text>
<text x="109.3" y="31.6">5</text>
<text x="82.6" y="59.5">OSC1/CLKIN/RA5</text>
<text x="126.1" y="57">VDD</text>
<text x="114.6" y="62.1">Vpp/MCLR/RA3</text>
<text x="117.8" y="69.7">RA1/D-/PGC</text>
<text x="227.4" y="67.1">Vbus</text>
<text x="227.4" y="69.7">D-</text>
<text x="82.6" y="72.2">OSC2/CLKO/RA4</text>
<text x="82.6" y="77.3">VSS</text>
<text x="117.2" y="77.3">RA0/D+/PGD</text>
<text x="227.4" y="72.2">D+</text>
<text x="227.4" y="74.8">GND</text>
<text x="125.7" y="82.4">Vusb</text>
<text x="82.6" y="84.9">RC5/T0CKI/CCP1</text>
<text x="82.6" y="95.1">RC3/AN7/C12IN3/PGM</text>
<text x="82.6" y="90">RC4/C12OUT/SRQ</text>
<text x="115.7" y="92.5">RC0/AN4/INT0</text>
<text x="82.6" y="100.2">RC6/AN8/SS/T1OSCI</text>
<text x="115.7" y="97.6">RC1/AN5/INT1</text>
<text x="82.6" y="105.2">RC7/AN9/SDO/T1OSCO</text>
<text x="115.7" y="102.7">RC2/AN6/INT2</text>
<text x="110.3" y="112.9">RB4/AN10/SDI/SDA</text>
<text x="82.6" y="115.4">RB7/TX/CK</text>
<text x="116" y="117.9">RB6/SCK/SCL</text>
<text x="82.6" y="120.5">RB5/AN11/RX/DT</text>
<text x="273.1" y="125.6">1</text>
<text x="273.1" y="128.1">2</text>
<text x="273.1" y="130.6">3</text>
<text x="273.1" y="133.2">4</text>
<text x="97.9" y="158.6">C1+</text>
<text x="107.8" y="161.1" transform="rotate(-90 107.8 161.1)">VDD</text>
<text x="112.9" y="161.3" transform="rotate(-90 112.9 161.3)">GND</text>
<text x="117.9" y="161.1">V+</text>
<text x="97.9" y="163.7">C1-</text>
<text x="97.9" y="166.2">C2+</text>
<text x="97.9" y="171.3">C2-</text>
<text x="118.4" y="168.7">V-</text>
<text x="171.5" y="173.8">1</text>
<text x="97.9" y="178.9">T1in</text>
<text x="114.9" y="178.9">T1out</text>
<text x="171.5" y="176.4">2</text>
<text x="171.5" y="178.9">3</text>
<text x="12.8" y="181.4">1</text>
<text x="12.8" y="184">2</text>
<text x="97.9" y="184">T2in</text>
<text x="114.9" y="184">T2out</text>
<text x="171.5" y="181.4">4</text>
<text x="171.5" y="184">5</text>
<text x="12.8" y="186.5">3</text>
<text x="12.8" y="189.1">4</text>
<text x="12.8" y="191.6">5</text>
<text x="97.9" y="189.1">R1out</text>
<text x="116" y="189.1">R1in</text>
<text x="171.5" y="186.5">6</text>
<text x="171.5" y="189.1">7</text>
<text x="171.5" y="191.6">8</text>
<text x="97.9" y="194.1">R2out</text>
<text x="116" y="194.1">R2in</text>
<text x="171.5" y="194.1">9</text>
</g>
<g font-size="2.3" fill="#00f">
<text x="139.4" y="146.6" transform="rotate(-90 139.4 146.6)">+</text>
<text x="150.7" y="152">+</text>
<text x="72" y="157.1">+</text>
<text x="138" y="162.2">+</text>
<text x="72" y="169.8">+</text>
<text x="104.2" y="177.2">T1</text>
<text x="104.2" y="182.2">T2</text>
<text x="111.8" y="187.3">R1</text>
<text x="111.8" y="192.4">R2</text>
</g>
<g font-size="1.8">
<text x="31.8" y="1.9">5</text>
<text x="90.1" y="1.9">4</text>
<text x="148.5" y="1.9">3</text>
<text x="206.9" y="1.9">2</text>
<text x="265.3" y="1.9">1</text>
<text x=".7" y="29.8">D</text>
<text x="295.1" y="29.8">D</text>
<text x=".7" y="80.9">C</text>
<text x="295.1" y="80.9">C</text>
<text x=".7" y="132.1">B</text>
<text x="295.1" y="132.1">B</text>
<text x=".7" y="183.3">A</text>
<text x="295.1" y="183.3">A</text>
<text x="31.8" y="209.2">5</text>
<text x="90.1" y="209.2">4</text>
<text x="148.5" y="209.2">3</text>
<text x="206.9" y="209.2">2</text>
<text x="265.3" y="209.2">1</text>
</g>
</svg>
